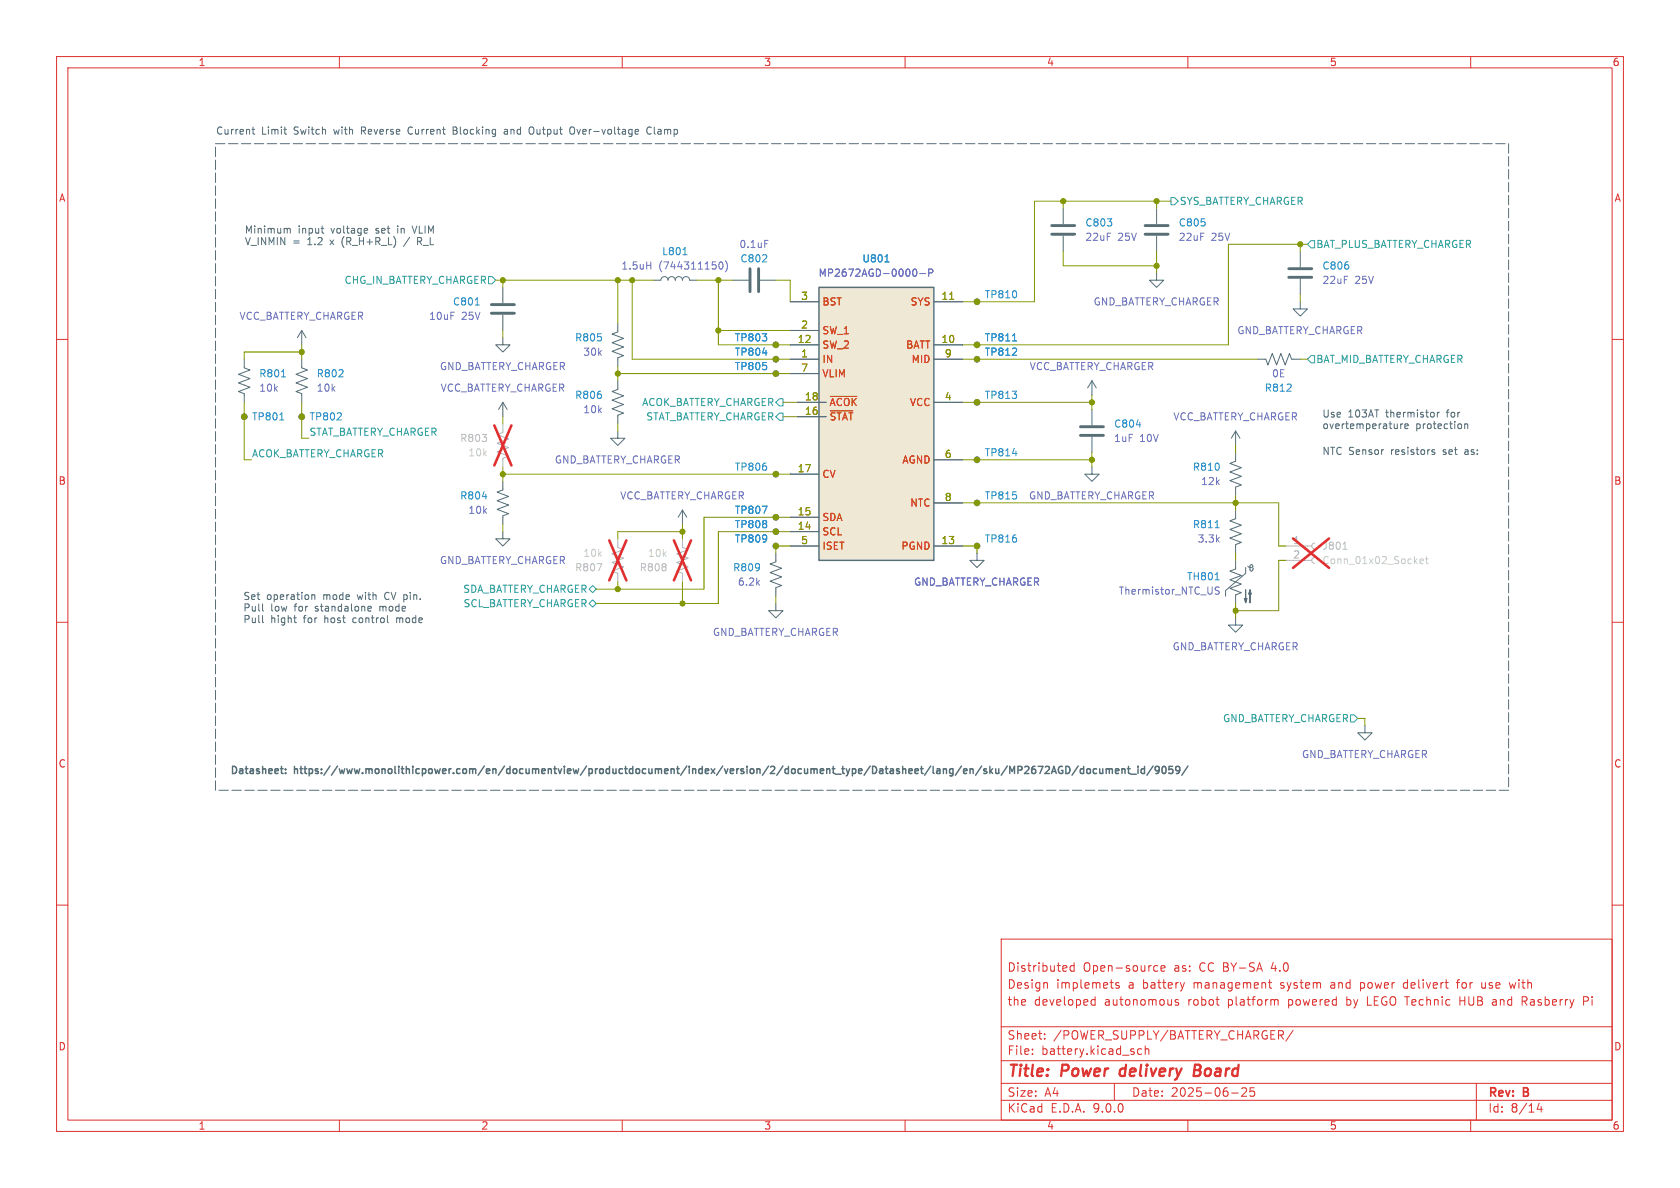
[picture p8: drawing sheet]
<svg xmlns="http://www.w3.org/2000/svg" width="297mm" height="210mm" viewBox="0 0 297 210" stroke-linecap="round" stroke-linejoin="round" font-family="sans-serif">
<g fill="none" stroke="#dc322f" stroke-width=".18">
<path d="M10 10h277v190h-277zM12 12h273v186h-273zM60 10v2M110 10v2M160 10v2M210 10v2M260 10v2M10 60h2M285 60h2M10 110h2M285 110h2M10 160h2"/>
<path d="M177 166h108v32h-108zM185 173.7l.2 .2v.8M188.5 170.8l.1 .3-.7 .1M189.9 170.2v1.5M189.9 170.8l-.4-.1-.3 .3v.4l.1 .2h.6M193 177.6h.6M193 176.8h.6M193.6 176.2v1.5M197.8 173.8l-.3-.1-.3 .2 .1 .2 .5 .2v.3h-.6M204.1 171.6h.6M204.1 170.8h.6M205.2 171.2l.8-.1-.1-.3-.4-.1-.3 .2 .1 .7h.6"/>
<path d="M208.3 176.8l-.3-.1-.3 .2 .1 .2 .5 .2v.3h-.6M209.4 173.7l-.4 1M224.2 173.7h.6M224.5 173.2v1.3l.3 .2M225.4 176.8h.5l.1 .9M240.5 173.7v1.5M240.5 174.6l.2 .1M240.7 173.7l-.2 .1M241.7 176.2v1.5h.8M248.4 173.7l-.3 .3v.4l.3 .3M257.5 173.7h.5M258 173.2l-.3 .2v1.3"/>
<path d="M258.1 176.2v1.5M258.1 176.9h.9M262 173.7v.9h.5M264 177.7h.4M264 176.7l.5 .1M264 177.1h.4M266.8 173.7l.3 1 .3-.7 .3 .7M269.5 177l.5 .7M269.9 176.3l-.2-.1h-.6v1.5M269.9 176.8l-.2 .2h-.6M280 177l.7-.1 .1-.2-.1-.4-.2-.1h-.5v1.5M285 160h2"/>
<path d="M60 198v2M110 198v2M160 198v2M177 194.5h108M177 191.5h108M177 187.5h108M177 181.5h108M182.5 186.3v.1M182.5 185.5v.1M184.7 183.6v.1M184.7 182.8v.1M197 191.5v3"/>
<path d="M201.8 185.5l-.4-.1-.3 .3v.4l.1 .2h.6M202.5 185.5l.2-.1 .3 .1 .1 .9M202.5 184.9v1.5M210 198v2M217.7 193.2h1.2M219.5 192.4l.6-.1 .2 .1 .1 .3-.9 1.1h.9M221.7 192.3h-.7v.7l.2-.1h.5l.1 .3-.1 .5-.2 .1-.5-.1M228.6 182.1l-1.3 2M260 198v2M261 191.5v6.5M272.1 195l-.4 1.1h1M272.5 195.6v1"/>
</g>
<path d="M198.1 189.1l-.2 .7 .4 .4M211.1 189.2h.7M211.8 189.2l.3 .1M211.9 188.2h-.6l-.3 2 1-.1M212 189.1l-.2 .1" fill="none" stroke="#dc322f" stroke-width=".4"/>
<g fill="none" stroke="#586e75" stroke-width=".18">
<path d="M188 36.8v2.8M204.5 36.8v2.8M88.9 50.8v2.8M88.9 55.6v2.8M109.2 57.2v1.5l-1 .4 2 .7-2 .8 2 .7-2 .8 2 .8-1 .3v1.6M129.5 49.5h2.8M134.4 49.5h2.8M172.7 53.3h.1M188 41.7v2.8M204.5 48.3v1.2h1.2l-1.2 1.3-1.3-1.3h1.3M204.5 41.7v2.8M229.9 53.3v1.3h1.2l-1.2 1.3-1.3-1.3h1.3"/>
<path d="M229.9 44.5v2.7M229.9 49.3v2.8M53.3 63.5v1.5l1.1 .4-2.1 .8 2.1 .7-2.1 .8 2.1 .8-2.1 .7 1 .4v1.5M137.2 61h.1M137.2 66h.1M137.2 63.5h.1M172.7 63.5h.1M172.7 61h.1M172.7 71.1h.1M193 67.3v2.6M193 72.4v2.8M193 77.2v2.8"/>
<path d="M193 67.3l-.7 1.3M193 67.3l.8 1.3M218.4 76.2l-.7 1.3M218.4 76.2l.8 1.3M218.4 76.2v2.5M222.2 63.5h1.6l.4 1 .7-2 .8 2 .7-2 .8 2 .8-2 .3 1h1.6M172.7 97.8v1.3h1.3l-1.3 1.2-1.3-1.2h1.3M172.7 88.9h.1M172.7 96.5h.1M172.7 81.3h.1M193 82.6v1.2h-1.2l1.2 1.3 1.3-1.3h-1.3M218.4 99.1v1.5l-1 .4 2.1 .7-2.1 .8 2.1 .8-2.1 .7 2.1 .8-1.1 .4v1.5"/>
<path d="M218.4 80v1.5l-1 .4 2.1 .8-2.1 .7 2.1 .8-2.1 .8 2.1 .7-1.1 .4v1.5M218.4 90.2v1.5l-1 .4 2.1 .7-2.1 .8 2.1 .8-2.1 .7 2.1 .8-1.1 .4v1.5M218.4 109.2v1.3h1.3l-1.3 1.3-1.2-1.3h1.2M220.2 100.3v1l-3.5 3.1v1M220.6 100.1l.3 .2h.4l.2-.2-.1-.2-.2-.1-.2 .2v.7l.3 .3 .2-.3M221.6 100.5l-.1 .2M241.3 128.3v1.2h1.3l-1.3 1.3-1.3-1.3h1.3"/>
<circle cx="172.7" cy="53.3" r=".51"/>
<circle cx="137.2" cy="66" r=".51"/>
<circle cx="137.2" cy="61" r=".51"/>
<circle cx="137.2" cy="63.5" r=".51"/>
<circle cx="172.7" cy="63.5" r=".51"/>
<circle cx="172.7" cy="71.1" r=".51"/>
<circle cx="172.7" cy="61" r=".51"/>
<circle cx="172.7" cy="96.5" r=".51"/>
<circle cx="172.7" cy="88.9" r=".51"/>
<circle cx="172.7" cy="81.3" r=".51"/>
</g>
<path d="M185.9 39.9h4.1M202.4 39.9h4.1M86.9 53.8h4M86.9 55.4h4M132.6 47.5v4.1M134.1 47.5v4.1M185.9 41.4h4.1M202.4 41.4h4.1M227.8 47.5h4.1M227.8 49h4.1M191 75.4h4.1M191 77h4.1" fill="none" stroke="#586e75" stroke-width=".51"/>
<path d="M227.3 96.5h4.6M227.3 99.1h4.6M232.4 96l-.3 .2-.2 .3 .2 .4 .3 .1M232.4 98.6l-.3 .1-.2 .4 .2 .3 .3 .2" fill="none" stroke="#b3b3b3" stroke-width=".18"/>
<path d="M237.4 97.1h.7" fill="none" stroke="#bdbdbd" stroke-width=".18"/>
<path d="M251 99.2l.6-.1v-.2l-.4-.1-.2 .2 .1 .6h.5M252 98.8h.5M252.2 98.4v1.1l.3 .1" fill="none" stroke="#cbcbcb" stroke-width=".18"/>
<path d="M228.6 95.2l6.4 5.2M235 95.2l-6.4 5.2" fill="none" stroke="#e12e31" stroke-width=".46"/>
<g fill="#586e75" stroke="#586e75" stroke-width=".18">
<path d="M221 104.3l.2 .7h-.5l.3-.7v2.3z"/>
<path d="M220.2 104.3v2.3l-.2-.8h.5l-.3 .8z"/>
</g>
<path d="M84 53.9h.7M134.8 62.4h.8M179 60.3h.7M200.9 75.1h.8M179 80.2h.8M214.8 93.3h.7M214.8 102.5h.7" fill="none" stroke="#268bd2" stroke-width=".18"/>
<path d="M135.2 42.5h.6M215.5 103.8h-.4l-.2 .1v.4l.5 .2 .1 .3-.2 .2h-.5" fill="none" stroke="#6c71c4" stroke-width=".18"/>
<path d="M144.8 50.8h20.3v48.3h-20.3z" fill="#eee8d5"/>
<g fill="none" stroke="#586e75" stroke-width=".25">
<path d="M144.8 50.8h20.3v48.3h-20.3zM50.5 136.6v.1M50.5 136v.1M185.9 136.7l.4-1.2 .4 1.2M186 136.4h.6M187.8 135.5a.59 .59 0 0 0-.7 .6 .59 .59 0 0 0 .7 .6l.1-.5h-.3M188.4 135.5a.64 .64 0 0 1 .8 .6 .64 .64 0 0 1-.8 .6zM190.6 135.4l-1.1 1.6M191.6 136l-.4-.1-.2 .2 .1 .6h.5M191.6 135.5v1.2M192.2 136l.3-.1 .3 .2v.4l-.3 .2h-.3l-.1-.2zM193.9 136l-.4-.1-.2 .2 .1 .6h.5"/>
<path d="M194.4 135.9l.1 .8h.3l.2-.1M195 135.9v.8M195.6 136l.3-.1 .2 .2M195.6 135.9v.8M196.1 136.1l.2-.2 .3 .1 .1 .7M196.1 136.1v.6M197.2 136.3l.6-.1-.1-.2-.3-.1-.2 .2 .1 .6h.4M198.3 136l.2-.1 .3 .1 .1 .7M198.3 135.9v.8M199.3 135.9h.5M199.5 135.5v1.1l.3 .1M199.9 136.9h1"/>
<path d="M201.2 135.5v.1M201.2 135.9v.8M202.3 136l-.3-.1-.3 .2 .2 .6h.4M202.3 135.5v1.2M203.8 135.4l-1 1.6M204.9 136l-.2 .3-.4-.1-.1-.2 .1-.5h.4l.2 .1a.84 .84 0 0 1-.3 1.1h-.3M205.5 135.6l.2-.1a.68 .68 0 0 1 .5 .6 .68 .68 0 0 1-.5 .6l-.2-.1-.1-.3zM207.3 135.5h-.6l-.1 .6 .2-.1h.4l.2 .2-.1 .4-.2 .1-.5-.1M208.6 136l-.3 .3h-.2l-.3-.3 .2-.5h.3l.2 .1a.84 .84 0 0 1-.3 1.1h-.2M210 135.4l-1.1 1.6"/>
</g>
<g fill="none" stroke="#586e75" stroke-width=".18">
<path d="M44.6 22.9h.4M44.7 22.4v1.1l.3 .2M50.2 22.9h.5M50.5 23.7h.2M72.4 22.5l-.3 .5 .3 .7M72.9 39.9l.4 1.3M80.1 23.1h.4M80.5 22.4h-.4v1.3h.5M89.2 22.9h.5M89.7 23.2h-.4l-.2 .2 .2 .3h.4M93.6 23.5l.2 .2 .5-.2M93.6 22.6l.2-.2 .5 .2"/>
<path d="M100.9 22.5l.1-.1a.43 .43 0 0 1 .6 .5v.4a.42 .42 0 0 1-.4 .4 .42 .42 0 0 1-.5-.4v-.4zM115.1 22.6a.6 .6 0 0 0-.8 .4 .6 .6 0 0 0 .6 .7l.2-.1M50.8 40.4h.5v.8M53.3 58.4l-.7 1.3M53.3 58.4l.8 1.3M53.3 58.4v2.6M56.8 40.4h.4M57 41.2h.2M64.8 40.4l.2 .3-.6 .1M64.9 41.2h-.1M72.4 41.9l-1.1 1.7M73.8 42v1.3"/>
<path d="M73.8 42.7h.5M74.1 42.7l.4 .6M88.9 59.7v1.3h1.3l-1.3 1.2-1.3-1.2h1.3M115.6 49.5h1.2a.64 .64 0 0 1 .7-.6 .64 .64 0 0 1 .6 .6 .64 .64 0 0 1 .6-.6 .64 .64 0 0 1 .7 .6 .64 .64 0 0 1 .6-.6 .64 .64 0 0 1 .6 .6 .64 .64 0 0 1 .7-.6 .64 .64 0 0 1 .6 .6h1.3M139.7 53.3h5.1M139.7 58.4h5.1M165.1 53.3h5.1M43.2 63.5v1.5l1 .4-2 .8 2 .7-2 .8 2 .8-2 .7 1 .4v1.5M43.2 73.7h.1M53.3 73.7h.1M88.9 71.1l-.8 1.3M88.9 71.1l.8 1.3"/>
<path d="M88.9 71.1v2.6M109.2 76.2v1.3h1.3l-1.3 1.2-1.3-1.2h1.3M109.2 67.3v1.5l-1 .4 2 .8-2 .7 2 .8-2 .8 2 .7-1 .4v1.5M137.2 61h.1M137.2 66h.1M137.2 63.5h.1M139.7 61h5.1M139.7 63.5h5.1M139.7 66h5.1M141 71.1h5M141 73.7h5M165.1 61h5.1"/>
<path d="M165.1 63.5h5.1M165.1 71.1h5.1M172.7 63.5h.1M172.7 61h.1M247.6 74.9v.9M248 74.9l-.4 .3M248.4 75.4l.6-.2-.1-.2-.4-.1-.1 .2v.6h.5M253.2 79.9l.4 .1 .1 .2-.2 .1h-.4M253.2 79.6h.4M254.1 72.9v.8M254.5 72.9l-.4 .2M258.9 75l.2-.1 .3 .1 .1 .8"/>
<path d="M258.9 74.9v.9M88.9 94v1.3h1.3l-1.3 1.2-1.3-1.2h1.3M88.9 85.1v1.5l-1 .4 2 .8-2 .7 2 .8-2 .7 2 .8-1 .4v1.5M120.6 90.2l-.7 1.2M120.6 90.2l.8 1.2M120.6 90.2v2.5M137.2 91.4h.1M137.2 83.8h.1M137.2 96.5h.1M137.2 97.8v1.5l-1.1 .4 2.1 .8-2.1 .7 2.1 .8-2.1 .7 2.1 .8-1 .4v1.5M137.2 94h.1M139.7 83.8h5.1"/>
<path d="M139.7 91.4h5.1M139.7 94h5.1M139.7 96.5h5.1M165.1 96.5h5.1M165.1 81.3h5.1M165.1 88.9h5.1M46.4 106.8v1l.2 .2M46.4 108.8v1.1l.2 .2M51.9 109.2h.5M52.2 110l.2 .1M55.1 105.1v.9M55.1 105.3l.2-.2 .3 .1 .1 .8"/>
<path d="M65.1 108h.5M65.1 107.2h.4l.1 .3-.6 .1M68.5 110l.2 .1M70.1 109.2v.9M70.3 109.2l-.2 .1M137.2 106.7v1.3h1.2l-1.2 1.2-1.3-1.2h1.3"/>
<circle cx="43.2" cy="73.7" r=".51"/>
<circle cx="53.3" cy="73.7" r=".51"/>
<circle cx="137.2" cy="96.5" r=".51"/>
<circle cx="137.2" cy="83.8" r=".51"/>
<circle cx="137.2" cy="94" r=".51"/>
<circle cx="137.2" cy="91.4" r=".51"/>
</g>
<path d="M146.8 70.1h4.7M146.8 72.6h4" fill="none" stroke="#cb4b16" stroke-width=".18"/>
<path d="M167.9 52.9h.7" fill="none" stroke="#b58900" stroke-width=".18"/>
<path d="M120.7 45h.8M156.5 46.3h.7M49.5 74.2h.7M49.8 66.6h.7M134.8 62.4h.8M179 60.3h.7M85.3 87.8h.8M134.8 89.5h.8l-.5 1.2" fill="none" stroke="#268bd2" stroke-width=".18"/>
<path d="M114.3 46.9h.8M115.1 46.3v1.3M127.2 46.4l.2-.1a.68 .68 0 0 1 .4 .6 .68 .68 0 0 1-.4 .7l-.2-.2-.1-.3zM128.2 46.1a1.46 1.46 0 0 1 0 2M161.8 47.6a.79 .79 0 0 1 0 1.2M162.6 48.4h1M164.2 48.2h.6l.1-.2v-.3l-.7-.1v1.2" fill="none" stroke="#6c71c4" stroke-width=".18"/>
<path d="M88.9 74.9v1.6l-1 .3 2 .8-2 .8 2 .7-2 .8 2 .7-1 .4v1.6M109.2 95.3v1.5l1 .4-2 .7 2 .8-2 .7 2 .8-2 .8 1 .3v1.6M120.6 95.3v1.5l1.1 .4-2.1 .7 2.1 .8-2.1 .7 2.1 .8-2.1 .8 1 .3v1.6" fill="none" stroke="#b3b3b3" stroke-width=".18"/>
<path d="M105.5 99.6h.9l-.6 1.3" fill="none" stroke="#bdbdbd" stroke-width=".18"/>
<path d="M87.4 75.2l3 7.1M90.4 75.2l-3 7.1M107.7 95.5l3 7.1M110.7 95.5l-3 7.1M119.1 95.5l3.1 7.1M122.2 95.5l-3.1 7.1" fill="none" stroke="#e12e31" stroke-width=".46"/>
<path d="M207 34.9h.6l.7 .7-.7 .6h-.6zM86.4 48.9h.6l.6 .6-.6 .7h-.6zM231.8 42.5h.6v1.3h-.6l-.7-.6zM137.2 73.7l.6-.7h.6v1.3h-.6zM137.2 71.1l.6-.6h.6v1.3h-.6zM231.8 62.9h.6v1.2h-.6l-.7-.6zM104.1 104.1l.7-.6 .6 .6-.6 .7zM104.1 106.7l.7-.7 .6 .7-.6 .6zM238.8 126.4h.6l.6 .6-.6 .6h-.6z" fill="none" stroke="#2aa198" stroke-width=".18"/>
<path d="M38.1 25.4h228.6M266.7 25.4v114.3M38.1 139.7v-114.3M266.7 139.7h-228.6" fill="none" stroke="#586e75" stroke-width=".18" stroke-dasharray="1.7 .6"/>
<g fill="none" stroke="#859900" stroke-width=".18">
<path d="M188 35.6v1.2M204.5 35.6v1.2M207 35.6h-24.1v17.7h-12.7M87.6 49.5h28M88.9 49.5v1.3M88.9 58.4v1.3M109.2 49.5v7.7M111.8 49.5v14h27.9M123.2 49.5h6.3M127 49.5v11.5h12.7M127 58.4h12.7M137.2 49.5h2.5v3.8"/>
<path d="M188 44.5v2.5h16.5M204.5 44.5v3.8M229.9 43.2v1.3M229.9 52.1v1.2M231.1 43.2h-13.9v17.8h-47M43.2 71.1v10.2h1.2M53.3 62.2h-10.1v1.3M53.3 61v2.5M53.3 71.1v6.4h1.3M88.9 73.7v1.2M109.2 64.8v2.5M109.2 74.9v1.3"/>
<path d="M109.2 66h30.5M138.4 73.7h2.6M138.4 71.1h2.6M170.2 71.1h22.8M170.2 63.5h52M193 69.9v2.5M218.4 78.7v1.3M229.9 63.5h1.2M88.9 82.6v2.5M88.9 92.7v1.3M88.9 83.8h50.8M120.6 94h-11.4v1.3"/>
<path d="M120.6 92.7v2.6M139.7 96.5h-2.5v1.3M139.7 91.4h-15.2v12.7h-19.1M139.7 94h-12.7v12.7h-21.6M170.2 88.9h55.9v7.6h1.2M170.2 81.3h22.8M170.2 96.5h2.5v1.3M193 80v2.6M218.4 87.6v2.6M218.4 97.8v1.3M227.3 99.1h-1.2v8.9h-7.7M109.2 102.9v1.2"/>
<path d="M120.6 102.9v3.8M137.2 105.4v1.3M218.4 106.7v2.5M240 127h1.3v1.3"/>
</g>
<g fill="#859900" stroke="#859900" stroke-width=".18">
<circle cx="193" cy="71.1" r=".46"/>
<circle cx="204.5" cy="35.6" r=".46"/>
<circle cx="204.5" cy="47" r=".46"/>
<circle cx="193" cy="81.3" r=".46"/>
<circle cx="218.4" cy="108" r=".46"/>
<circle cx="229.9" cy="43.2" r=".46"/>
<circle cx="218.4" cy="88.9" r=".46"/>
<circle cx="188" cy="35.6" r=".46"/>
<circle cx="88.9" cy="49.5" r=".46"/>
<circle cx="43.2" cy="73.7" r=".46"/>
<circle cx="53.3" cy="73.7" r=".46"/>
<circle cx="109.2" cy="66" r=".46"/>
<circle cx="111.8" cy="49.5" r=".46"/>
<circle cx="88.9" cy="83.8" r=".46"/>
<circle cx="109.2" cy="49.5" r=".46"/>
<circle cx="53.3" cy="62.2" r=".46"/>
<circle cx="172.7" cy="88.9" r=".46"/>
<circle cx="172.7" cy="81.3" r=".46"/>
<circle cx="137.2" cy="83.8" r=".46"/>
<circle cx="172.7" cy="71.1" r=".46"/>
<circle cx="172.7" cy="61" r=".46"/>
<circle cx="172.7" cy="63.5" r=".46"/>
<circle cx="137.2" cy="94" r=".46"/>
<circle cx="137.2" cy="91.4" r=".46"/>
<circle cx="172.7" cy="53.3" r=".46"/>
<circle cx="137.2" cy="66" r=".46"/>
<circle cx="137.2" cy="63.5" r=".46"/>
<circle cx="120.6" cy="94" r=".46"/>
<circle cx="109.2" cy="104.1" r=".46"/>
<circle cx="137.2" cy="61" r=".46"/>
<circle cx="127" cy="49.5" r=".46"/>
<circle cx="127" cy="58.4" r=".46"/>
<circle cx="120.6" cy="106.7" r=".46"/>
<circle cx="172.7" cy="96.5" r=".46"/>
<circle cx="137.2" cy="96.5" r=".46"/>
</g>
<g font-size="2.8" fill="#dc322f">
<text x="178" y="190.9">Title:</text>
<text x="187.7" y="190.9">Power</text>
<text x="198.8" y="190.9">delivery</text>
<text x="212.7" y="190.9">Board</text>
</g>
<g font-size="2.1" fill="#dc322f">
<text x="178" y="172">Distributed</text>
<text x="191.4" y="172">Open-source</text>
<text x="207.6" y="172">as:</text>
<text x="212.2" y="172">CC BY-SA</text>
<text x="225.1" y="172">4.0</text>
<text x="178" y="178">the</text>
<text x="178" y="175">Design</text>
<text x="182.8" y="178">developed</text>
<text x="186.7" y="175">implemets</text>
<text x="195.3" y="178">autonomous</text>
<text x="199.5" y="175">a</text>
<text x="202.2" y="175">battery</text>
<text x="210.2" y="178">robot</text>
<text x="211.3" y="175">management</text>
<text x="217.3" y="178">platform</text>
<text x="226.8" y="175">system</text>
<text x="228.1" y="178">powered</text>
<text x="235.8" y="175">and</text>
<text x="238.6" y="178">by</text>
<text x="241.2" y="175">power</text>
<text x="242.4" y="178">LEGO Technic</text>
<text x="249" y="175">delivert</text>
<text x="258.6" y="175">for</text>
<text x="259.1" y="178">HUB</text>
<text x="263.1" y="175">use</text>
<text x="265" y="178">and</text>
<text x="268.2" y="175">with</text>
<text x="270.4" y="178">Rasberry</text>
<text x="281.4" y="178">Pi</text>
<text x="178" y="184">Sheet:</text>
<text x="186.2" y="184">/POWER_SUPPLY/BATTERY_CHARGER/</text>
<text x="178" y="186.7">File:</text>
<text x="184.1" y="186.7">battery.kicad_sch</text>
<text x="178" y="196.9">KiCad</text>
<text x="178" y="194.1">Size:</text>
<text x="184.7" y="194.1">A4</text>
<text x="185.7" y="196.9">E.D.A.</text>
<text x="193.3" y="196.9">9.0.0</text>
<text x="200" y="194.1">Date:</text>
<text x="207" y="194.1">2025-06-25</text>
<text x="263" y="194.3">Rev:</text>
<text x="263" y="196.9">Id:</text>
<text x="267.1" y="196.9">8/14</text>
<text x="269.4" y="194.3">B</text>
</g>
<g font-size="1.8" fill="#dc322f">
<text x="35" y="11.9">1</text>
<text x="85" y="11.9">2</text>
<text x="135" y="11.9">3</text>
<text x="185" y="11.9">4</text>
<text x="235" y="11.9">5</text>
<text x="285" y="11.9">6</text>
<text x="10.3" y="35.9">A</text>
<text x="285.3" y="35.9">A</text>
<text x="10.3" y="85.9">B</text>
<text x="285.3" y="85.9">B</text>
<text x="10.3" y="135.9">C</text>
<text x="285.3" y="135.9">C</text>
<text x="10.3" y="185.9">D</text>
<text x="285.3" y="185.9">D</text>
<text x="35" y="199.9">1</text>
<text x="85" y="199.9">2</text>
<text x="135" y="199.9">3</text>
<text x="185" y="199.9">4</text>
<text x="235" y="199.9">5</text>
<text x="285" y="199.9">6</text>
</g>
<g font-size="1.8" fill="#586e75">
<text x="38.1" y="23.9">Current</text>
<text x="46.2" y="23.9">Limit</text>
<text x="52.1" y="23.9">Switch</text>
<text x="59.3" y="23.9">with</text>
<text x="64.3" y="23.9">Reverse</text>
<text x="72.8" y="23.9">Current</text>
<text x="80.9" y="23.9">Blocking</text>
<text x="90.2" y="23.9">and</text>
<text x="94.8" y="23.9">Output</text>
<text x="102.2" y="23.9">Over-voltage</text>
<text x="116" y="23.9">Clamp</text>
<text x="43.2" y="41.5">Minimum</text>
<text x="52.7" y="41.5">input</text>
<text x="58.6" y="41.5">voltage</text>
<text x="66.7" y="41.5">set</text>
<text x="70.7" y="41.5">in</text>
<text x="73.6" y="41.5">VLIM</text>
<text x="43.2" y="43.5">V_INMIN</text>
<text x="51.7" y="43.5">=</text>
<text x="54.5" y="43.5">1.2</text>
<text x="58.7" y="43.5">x</text>
<text x="60.9" y="43.5">(R_H+R_L)</text>
<text x="74.6" y="43.5">R_L</text>
<text x="233.7" y="74">Use</text>
<text x="233.7" y="76.1">overtemperature</text>
<text x="238.3" y="74">103AT</text>
<text x="245.2" y="74">thermistor</text>
<text x="250.3" y="76.1">protection</text>
<text x="256.1" y="74">for</text>
<text x="233.7" y="80.6">NTC Sensor</text>
<text x="246" y="80.6">resistors</text>
<text x="255.4" y="80.6">set</text>
<text x="259.4" y="80.6">as:</text>
<text x="42.9" y="106.3">Set</text>
<text x="47.1" y="106.3">operation</text>
<text x="57.2" y="106.3">mode</text>
<text x="63.5" y="106.3">with</text>
<text x="68.5" y="106.3">CV pin.</text>
<text x="42.9" y="108.3">Pull</text>
<text x="42.9" y="110.4">Pull</text>
<text x="47.8" y="108.3">low</text>
<text x="47.8" y="110.4">hight</text>
<text x="52.2" y="108.3">for</text>
<text x="53.8" y="110.4">for</text>
<text x="56" y="108.3">standalone</text>
<text x="57.6" y="110.4">host</text>
<text x="62.8" y="110.4">control</text>
<text x="67.6" y="108.3">mode</text>
<text x="70.7" y="110.4">mode</text>
<text x="40.6" y="136.9">Datasheet:</text>
<text x="52.1" y="136.9">https://www.monolithicpower.com/en/documentview/productdocument/index/version/2/document_type/Datasheet/lang/en/sku/MP2672AGD/document_id/9059/</text>
</g>
<g font-size="1.8" fill="#268bd2">
<text x="191.8" y="40.2">C803</text>
<text x="208.3" y="40.2">C805</text>
<text x="117" y="45.3">L801</text>
<text x="130.8" y="46.6">C802</text>
<text x="152.4" y="46.6">U801</text>
<text x="233.7" y="47.9">C806</text>
<text x="174" y="52.9">TP810</text>
<text x="80" y="54.2">C801</text>
<text x="101.6" y="60.6">R805</text>
<text x="129.8" y="60.6">TP803</text>
<text x="129.8" y="65.6">TP805</text>
<text x="129.8" y="63.1">TP804</text>
<text x="174" y="63.1">TP812</text>
<text x="174" y="60.6">TP811</text>
<text x="45.7" y="66.9">R801</text>
<text x="55.9" y="66.9">R802</text>
<text x="101.6" y="70.7">R806</text>
<text x="174" y="70.7">TP813</text>
<text x="223.5" y="69.4">R812</text>
<text x="44.5" y="74.5">TP801</text>
<text x="54.6" y="74.5">TP802</text>
<text x="196.9" y="75.8">C804</text>
<text x="129.8" y="83.4">TP806</text>
<text x="174" y="80.9">TP814</text>
<text x="210.8" y="83.4">R810</text>
<text x="81.2" y="88.5">R804</text>
<text x="174" y="88.5">TP815</text>
<text x="129.8" y="91">TP807</text>
<text x="129.8" y="93.6">TP808</text>
<text x="210.8" y="93.6">R811</text>
<text x="129.5" y="101.2">R809</text>
<text x="129.8" y="96.1">TP809</text>
<text x="174" y="96.1">TP816</text>
<text x="209.8" y="102.8">TH801</text>
</g>
<g font-size="1.8" fill="#2aa198">
<text x="208.5" y="36.4">SYS_BATTERY_CHARGER</text>
<text x="232.6" y="44">BAT_PLUS_BATTERY_CHARGER</text>
<text x="60.8" y="50.4">CHG_IN_BATTERY_CHARGER</text>
<text x="232.6" y="64.4">BAT_MID_BATTERY_CHARGER</text>
<text x="113.4" y="72">ACOK_BATTERY_CHARGER</text>
<text x="54.6" y="77.1">STAT_BATTERY_CHARGER</text>
<text x="114.1" y="74.5">STAT_BATTERY_CHARGER</text>
<text x="44.4" y="80.9">ACOK_BATTERY_CHARGER</text>
<text x="81.8" y="105">SDA_BATTERY_CHARGER</text>
<text x="81.9" y="107.5">SCL_BATTERY_CHARGER</text>
<text x="216.1" y="127.9">GND_BATTERY_CHARGER</text>
</g>
<g font-size="1.8" fill="#6c71c4">
<text x="109.8" y="47.9">1.5uH</text>
<text x="116.4" y="47.9">(744311150)</text>
<text x="130.6" y="44">0.1uF</text>
<text x="191.8" y="42.8">22uF</text>
<text x="197.6" y="42.8">25V</text>
<text x="208.3" y="42.8">22uF</text>
<text x="214.1" y="42.8">25V</text>
<text x="144.6" y="49.1">MP2672AGD-0000-P</text>
<text x="233.7" y="50.4">22uF</text>
<text x="239.5" y="50.4">25V</text>
<text x="42.2" y="56.7">VCC_BATTERY_CHARGER</text>
<text x="75.7" y="56.7">10uF</text>
<text x="81.6" y="56.7">25V</text>
<text x="193.2" y="54.2">GND_BATTERY_CHARGER</text>
<text x="218.6" y="59.3">GND_BATTERY_CHARGER</text>
<text x="77.7" y="65.6">GND_BATTERY_CHARGER</text>
<text x="103" y="63.1">30k</text>
<text x="181.9" y="65.6">VCC_BATTERY_CHARGER</text>
<text x="45.7" y="69.4">10k</text>
<text x="55.9" y="69.4">10k</text>
<text x="77.8" y="69.4">VCC_BATTERY_CHARGER</text>
<text x="224.8" y="66.9">0E</text>
<text x="103" y="73.3">10k</text>
<text x="207.3" y="74.5">VCC_BATTERY_CHARGER</text>
<text x="98" y="82.1">GND_BATTERY_CHARGER</text>
<text x="196.9" y="78.3">1uF</text>
<text x="201.5" y="78.3">10V</text>
<text x="109.5" y="88.5">VCC_BATTERY_CHARGER</text>
<text x="181.8" y="88.5">GND_BATTERY_CHARGER</text>
<text x="212.2" y="86">12k</text>
<text x="82.7" y="91">10k</text>
<text x="77.7" y="99.9">GND_BATTERY_CHARGER</text>
<text x="211.6" y="96.1">3.3k</text>
<text x="130.4" y="103.7">6.2k</text>
<text x="161.5" y="103.7">GND_BATTERY_CHARGER</text>
<text x="197.7" y="105.3">Thermistor_NTC_US</text>
<text x="125.9" y="112.6">GND_BATTERY_CHARGER</text>
<text x="207.2" y="115.2">GND_BATTERY_CHARGER</text>
<text x="230.1" y="134.2">GND_BATTERY_CHARGER</text>
</g>
<g font-size="1.8" fill="#b58900">
<text x="141.5" y="53.1">3</text>
<text x="166.3" y="53.1">11</text>
<text x="141.5" y="58.2">2</text>
<text x="140.9" y="60.7">12</text>
<text x="141.5" y="63.2">1</text>
<text x="141.5" y="65.8">7</text>
<text x="166.3" y="60.7">10</text>
<text x="166.9" y="63.2">9</text>
<text x="142.2" y="70.9">18</text>
<text x="166.9" y="70.9">4</text>
<text x="142.2" y="73.4">16</text>
<text x="140.9" y="83.6">17</text>
<text x="166.9" y="81">6</text>
<text x="166.9" y="88.6">8</text>
<text x="140.9" y="91.2">15</text>
<text x="140.9" y="93.7">14</text>
<text x="141.5" y="96.3">5</text>
<text x="166.3" y="96.3">13</text>
</g>
<g font-size="1.8" fill="#cb4b16">
<text x="145.3" y="54.2">BST</text>
<text x="145.3" y="59.3">SW_1</text>
<text x="160.9" y="54.2">SYS</text>
<text x="145.3" y="61.8">SW_2</text>
<text x="145.3" y="64.4">IN</text>
<text x="160.1" y="61.8">BATT</text>
<text x="161.1" y="64.4">MID</text>
<text x="145.3" y="66.9">VLIM</text>
<text x="146.6" y="72">~{ACOK}</text>
<text x="160.8" y="72">VCC</text>
<text x="146.6" y="74.5">~{STAT}</text>
<text x="159.4" y="82.1">AGND</text>
<text x="145.3" y="84.7">CV</text>
<text x="160.8" y="89.8">NTC</text>
<text x="145.3" y="92.3">SDA</text>
<text x="145.3" y="94.8">SCL</text>
<text x="145.3" y="97.4">ISET</text>
<text x="159.2" y="97.4">PGND</text>
</g>
<g font-size="1.8" fill="#bdbdbd">
<text x="81.2" y="78.3">R803</text>
<text x="101.6" y="101.2">R807</text>
<text x="113" y="101.2">R808</text>
<text x="233.7" y="97.4">J801</text>
</g>
<g font-size="1.8" fill="#cbcbcb">
<text x="82.7" y="80.9">10k</text>
<text x="103" y="98.7">10k</text>
<text x="114.5" y="98.7">10k</text>
<text x="233.7" y="99.9">Conn_01x02_Socket</text>
</g>
<g font-size="1.8" fill="#adadad">
<text x="228.5" y="96.3">1</text>
<text x="228.5" y="98.8">2</text>
</g>
</svg>
